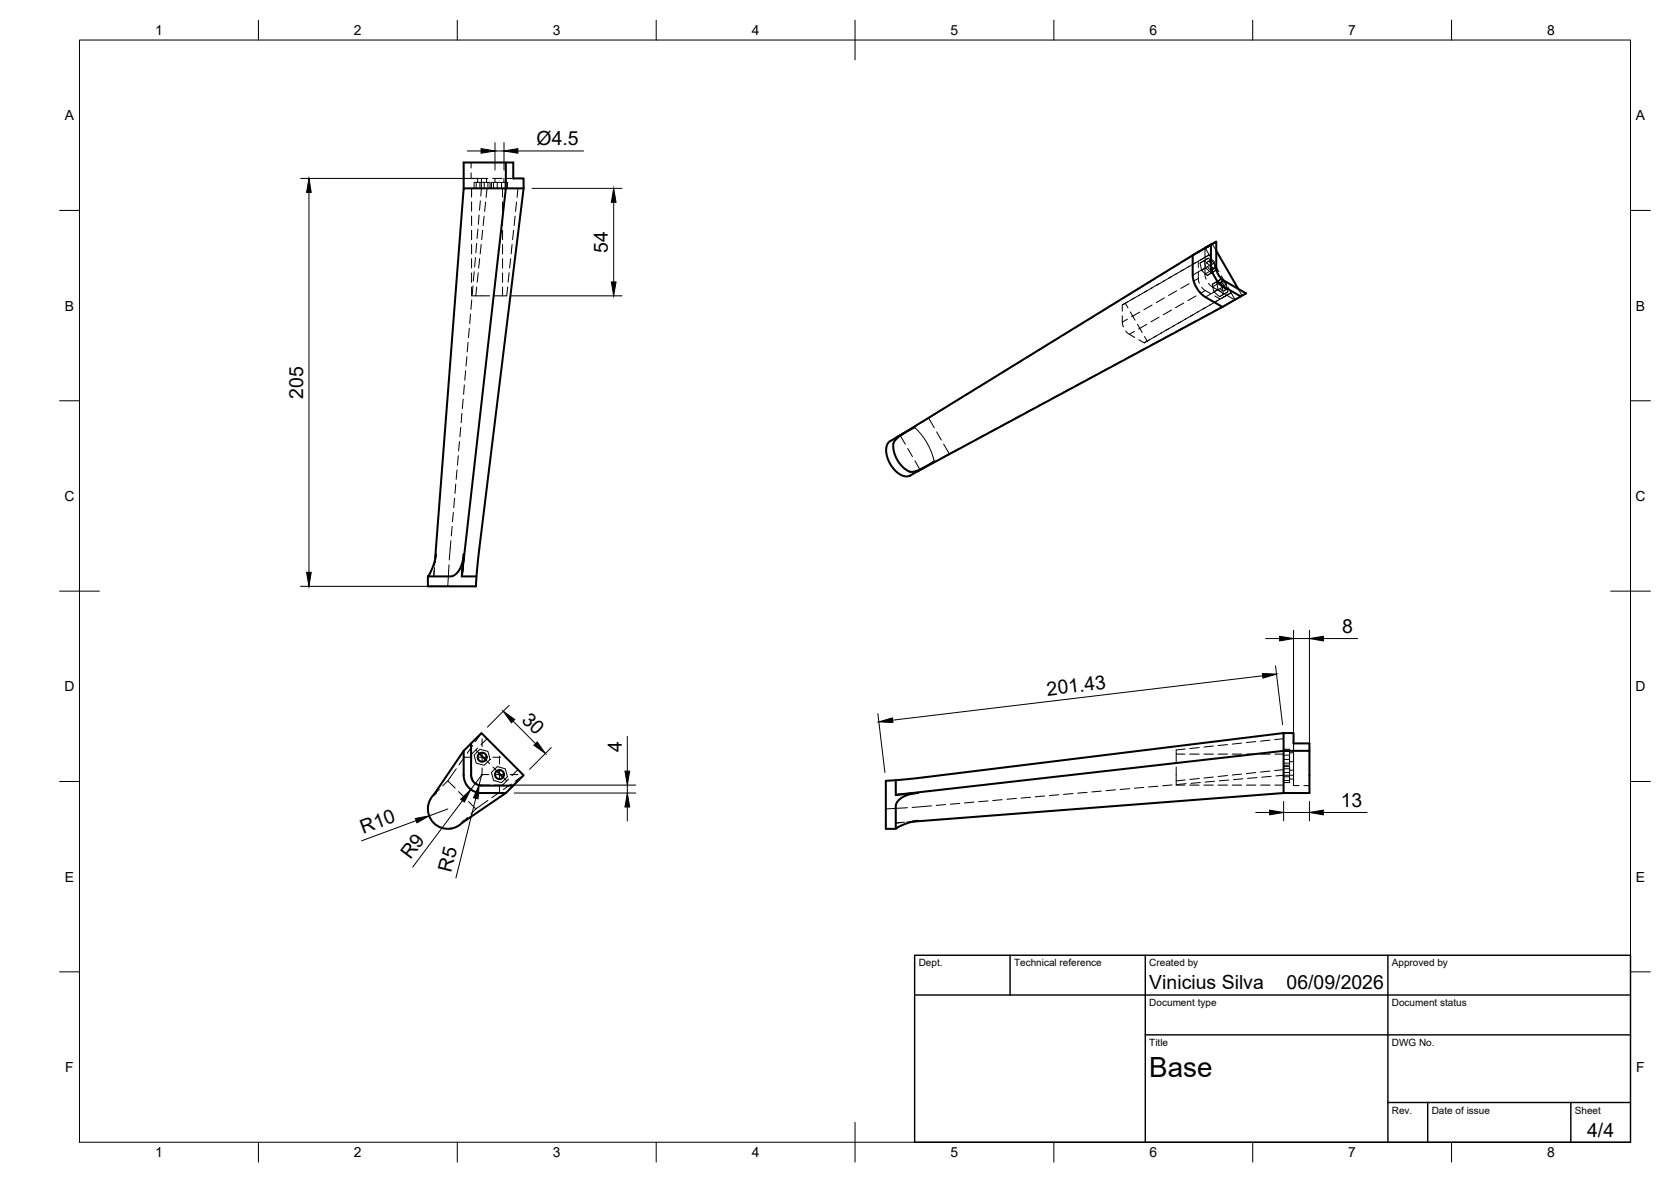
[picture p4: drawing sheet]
<svg xmlns="http://www.w3.org/2000/svg" width="420mm" height="297mm" viewBox="0 0 420 297" stroke-linecap="round" stroke-linejoin="round" font-family="sans-serif">
<!-- layer: Hidden -->
<g fill="none" stroke="#000" stroke-width=".25">
<path d="M118.4 43.4v1.4h4.3M118.4 40.8v1.4M118.6 47.3v2.2M118.6 50.7v2.4M118.6 54.3v2.4M118.6 57.9v2.3M119.7 47.3v-1.5h2.1v1.5M119.7 45.8h-.5v1.5M120.1 44.8v1M120.2 57.6l-.2 2.4M120.5 54l-.2 2.4M120.7 45.8v1.5"/>
<path d="M120.8 50.5l-.2 2.3M121.1 44.8l-.2 4.5M121.3 57.9l-.2 2.3M121.7 54.3l-.2 2.4M121.8 45.8h1.4v1.5M122.1 50.8l-.2 2.3M122.3 44.8v1M122.5 47.3l-.3 2.3M122.7 45.8v1.5M123.9 44.8h2.4M124.1 47.3v-1.5h2v1.5M124.1 45.8h-.5v1.5"/>
<path d="M124.5 44.8v1M125 45.8v1.5M126.1 45.8h1.5v1.5M126.4 47.3v2.2M126.4 50.7v2.4M126.4 54.3v2.4M126.4 57.9v2.3M126.7 44.8v1M127 45.8v1.5M127.4 44.8h1.7M129.1 57.9l-.2 2.3M129.5 54.3l-.2 2.4"/>
<path d="M129.9 50.8l-.3 2.3M130.2 47.3l-.2 2.3M118.3 78.9l-.2 2.4M118.6 72.1v2.2h4.5M118.6 61.4v2.4M118.6 65v2.4M118.6 68.6v2.4M118.6 75.4l-.2 2.4M118.9 71.8l-.2 2.4M119.2 68.3l-.2 2.3M119.5 64.7l-.2 2.4M119.8 61.2l-.1 2.3"/>
<path d="M119.9 72.1l-.3 2.2M120.2 68.5l-.2 2.4M120.6 65l-.2 2.4M121 61.4l-.3 2.4M126.4 61.4v2.4M126.4 65v2.4M126.4 68.6v2.4M126.4 72.1v2.2M127.7 72.1l-.3 2.2h-3.1M128 68.5l-.2 2.4M128.4 65l-.3 2.4M128.8 61.4l-.3 2.4"/>
<path d="M275.4 79.3l-2.1 1.3M278.4 77.5l-2 1.2M281.5 75.6l-2.1 1.2M282.2 79.4v1.5l.3 1.3M282.2 76.6v1.6M283.5 75.9l-1.3 .7 .8-.4 .6 1.2M284.2 78.4l1.2 2.1M284.5 73.7l-2 1.3M285.2 74.9l-2.2 1.3M286.6 74.1l-2.1 1.2M287.5 71.8l-2 1.3M288.3 73.1l-2 1.2"/>
<path d="M289.7 72.3l-2.1 1.2M290.6 70l-2 1.2M292.8 70.6l-3.4 1.9M293.6 68.1l-2 1.2M294.5 69.5l-2 1.2M295.9 68.8l-2.1 1.1M296.7 66.2l-2.1 1.3M297.6 67.7l-2 1.2M299 67l-2.1 1.2M299.7 64.4l-2 1.2M300 79.1l-2 1.1M300.7 66l-2 1.1"/>
<path d="M300.7 63.7l2.3-1.4 1 1.8M301.3 68.4v1.9l.3 .9M301.3 65.6v1.6M301.4 78.3l-2.1 1.2M302.1 68l1.1-.7 1.4 1.3-1 .6zM302.2 72.2l.6 .6 1.6 1M303 66.2v3.1l.3 .9M303 62.4v2.6M303.1 77.3l-2 1.2M303.2 67.3l-.4-1.8-1 .6 .3 1.9M303.4 66.3a.57 .57 0 0 1 .5-.6 .57 .57 0 0 1 .6 .4l.2 .2M303.7 67.2a.65 .65 0 0 0 .6 .6 .65 .65 0 0 0 .7-.6"/>
<path d="M303.8 64.9l1.5 1.2-1.1 .6-1.4-1.2 1-.6-2 1.2M303.8 71.2l.7 .7 2.6 1.5M304 78.9l-2.1 1.1M304 64.1l-4 2.3M304 64.1l-2.2 1.3M304 64.1l.7 1.1M304.1 65.9a.57 .57 0 0 1 .5-.6 .57 .57 0 0 1 .7 .4l.1 .2M304.4 65.4l-.7 .4M304.4 66.8a.65 .65 0 0 0 .7 .6 .65 .65 0 0 0 .6-.6M304.5 76.5l-2.1 1.2M304.8 61.3l1 1.7M305.2 73.3l1.1-.6 1.4 1.2-1.1 .7z"/>
<path d="M305.3 66.1l.3 1.9-1 .6-.4-1.9M305.3 66.2l1.2 2.1M305.5 74.4l1.3 .8-1.3 .7M305.5 67.3l-.7 .4M305.6 68l-2 1.2M306.2 75.5l-2 1.2M306.3 72.7l-.4-1.9-1.1 .6 .4 1.9M306.5 71.6a.57 .57 0 0 1 .5-.6 .57 .57 0 0 1 .6 .4l.2 .3M306.8 72.5a.67 .67 0 0 0 .6 .6 .67 .67 0 0 0 .7-.4v-.2M306.9 70.2l1.5 1.3-1.1 .6-1.4-1.3 1-.6-2.1 1.2M307.1 69.3l1.2 2.1M307.1 77.2l-2.1 1.1"/>
<path d="M307.2 71.2a.57 .57 0 0 1 .5-.6 .57 .57 0 0 1 .7 .4l.1 .3M307.3 74.9l2.2-1.3-2.7 1.6M307.4 70.7l-.7 .4M307.5 72.1a.69 .69 0 0 0 .6 .6 .69 .69 0 0 0 .7-.4v-.2M307.7 74l-1.1 .6M308.2 74l2.3 1.4M308.4 71.5l.3 1.8-1 .7-.4-1.9M308.4 76.5l-1 .6M308.6 72.7l-.7 .4M308.7 73.3l-1 .6M308.9 72.4l1.7 2.9-2.4 1.3M310.5 75.4l1.8-1.1-2.8 1.6"/>
<path d="M311.3 72.6l1 1.7M313.3 73.7l-2.8 1.7M116.8 96.7l-.2 2.4M117.1 93.2l-.2 2.4M117.4 89.6l-.2 2.4M117.7 86l-.2 2.4M118 82.5l-.2 2.4M241.9 99.9l-2 1.2M244.9 98l-2 1.3M248 96.2l-2 1.2M251 94.3l-2 1.2M254.1 92.4l-2.1 1.3"/>
<path d="M257.1 90.6l-2 1.2M260.2 88.7l-2.1 1.2M263.2 86.8l-2 1.3M266.2 84.9l-2 1.3M266.2 99.2l-2.1 1.1M269.3 83.1l-2 1.2M269.4 97.5l-2.1 1.1M272.3 81.2l-2 1.3M272.5 95.8l-2.1 1.1M275.7 94.1l-2.1 1.1M278.8 92.4l-2.1 1.1M282 90.7l-2.1 1.1"/>
<path d="M283.1 83.2l.6 .6 1.6 1M285.1 89l-2.1 1.2M286 81.5l1.2 2.1M286.3 85.4l1.4 .8M287.8 84.6l.6 1.1M288.2 87.3l-2 1.2M289 85.4l-1.3 .8M290.7 84.4l-3 1.8M291.4 85.6l-2.1 1.2M292.1 83.6l-2.1 1.2M293.8 82.6l-2 1.2M294.5 83.9l-2.1 1.2"/>
<path d="M295.2 81.9l-2.1 1.1M297.7 82.2l-2.1 1.2M298.3 80.1l-3.4 1.9M300.8 80.5l-2.1 1.2M114.9 118.1l-.2 2.4M115.2 114.5l-.2 2.4M115.5 111l-.2 2.3M115.8 107.4l-.2 2.4M116.1 103.9l-.1 2.3M116.5 100.3l-.3 2.4M226.3 109.4l1.3 2.3M226.3 109.4l-.5 .3"/>
<path d="M227.6 108.7l-1.9 1.1M228.2 108.3l-1.9 1.1M228.2 108.3l-2.6 1.5M228.2 112.7l1.2 2.1M228.8 119.5h.1M230 107.4l-1.4 .7M230 115.8l1.3 2.3 4.1-2.3M230.4 107l-2.2 1.3M230.6 118.5h.1M232 117.7l-1.4 .8M233.2 117l-4.4 2.5M234.9 116l-1.9 1.1"/>
<path d="M235.8 103.6l-4.4 2.8M238.8 101.8l-2 1.2M241.1 112.7l-4.6 2.5M244.2 111l-2.1 1.2M247.4 109.4l-2.1 1.1M250.5 107.7l-2.1 1.1M253.6 106l-2.1 1.1M256.8 104.3l-2.1 1.1M259.9 102.6l-2 1.1M263.1 100.9l-2.1 1.1M109.6 139.3l-.2 2.1M113.4 135.9l-.4 4.8"/>
<path d="M113.7 132.3l-.2 2.4M114 128.8l-.2 2.3M114.3 125.2l-.2 2.4M114.6 121.7l-.2 2.3M107.8 144.6l-.1 .3M107.8 144.6h.1M109.3 142.6l-.2 2.3 .1-1.6M109.4 140.7l-.1 1.5M112.9 141.9l-.3 5.4M110.5 198.3l-1.4 1.5M112.6 196.2l1.8 1.9M114.7 193.2l-2 2.9-1.4 1.4"/>
<path d="M115.3 198.9l1.7 1.7M116.8 190.3l-1.4 1.9M118.6 192.8a5.2 5.2 0 0 0 .3 3.3h.1M118.8 187.4l-1.3 1.9M119.6 188.5l.9 .9M119.8 196.9v.1a5.2 5.2 0 0 0 3.3 .3M120.1 188l-1.5 1.5v2.1M120.7 188.3l2 .5 .5 2-1.4 1.5-2.1-.5-.5-2zM121.1 184.2l-1.6 2.2M122.1 191l1 .9M122.5 185.6l-1.6 1.6M124 192.8l.9 .9"/>
<path d="M125 192.6l2 .6 .6 2-1.5 1.5-2-.6-.5-2zM125.6 199.1l-1.9 1.4M126.5 195.3l.9 .9M127.9 195.8l-1.5 1.5h-2.1M128.5 197l-1.9 1.4M130.2 193.4l-1.5 1.5M131.7 194.8l-2.2 1.5M266.2 199.7l-2.3 .2M269.8 199.4l-2.4 .2M273.3 199.1l-2.3 .2M276.9 198.8l-2.4 .2M280.5 198.5l-2.4 .2"/>
<path d="M284 198.2l-2.4 .2M287.6 197.9l-2.4 .2M291.1 197.6l-2.3 .2M294.7 197.3l-2.4 .2M295.7 192.8v4.5h2.2M295.7 189.5v2.1M298 188.2l-2.3 .3v1h2.2M298 196l-2.3 .2M298.3 196.9l-2.4 .3M299.1 197.3h2.4M299.1 189.5h2.4M301.5 187.9l-2.3 .2"/>
<path d="M301.5 195.6l-2.3 .3M301.8 196.6l-2.4 .3M302.7 197.3h2.4M302.7 189.5h2.4M305.1 187.5l-2.4 .2M305.1 195.3l-2.4 .2M305.4 196.3l-2.4 .2M306.3 197.3h2.4M306.3 189.5h2.4M308.7 187.1l-2.4 .3M308.7 194.9l-2.4 .2M308.9 196l-2.3 .2"/>
<path d="M309.8 197.3h2.4M309.8 189.5h2.4M312.2 186.7l-2.4 .3M312.2 194.5l-2.4 .3M312.5 195.7l-2.4 .2M313.4 197.3h2.4M313.4 189.5h2.4M315.8 186.4l-2.4 .2M315.8 194.1l-2.4 .3M316.1 195.4l-2.4 .2M317 197.3h2.4M317 189.5h2.4"/>
<path d="M319.3 186l-2.4 .3M319.3 193.8l-2.4 .2M319.6 195.1l-2.4 .2M320.5 197.3h2.2M320.5 189.5h2.2M322.7 196.1h1.6v.6h-1.6M322.7 194.1h1.6v2M322.7 192.6h1.6v1.5M322.7 191.8h1.6v.5h-1.6M322.7 189.8h1.6v2M322.7 188.3h1.6v1.5M322.7 193.2h1.6"/>
<path d="M322.7 195.2h1.6M322.7 188.8h1.6M322.7 190.8h1.6M322.7 185.6l-2.2 .3M322.7 193.4l-2.2 .3M324.3 189.2h.9M324.3 191.4h.9M324.3 193.5h.9M324.3 195.8h.9M325.2 194.8v2.6h1.4M325.2 194.8l-4.4 .2M325.2 186.8v1.6"/>
<path d="M325.2 189.6v2.4M325.2 193.2v1.6M327.9 197.4h1.3M117.5 205.4l-1.4 1.4M117.8 201.4l1.9 1.9M122.7 201.2l-2.9 1.9-1.4 1.5M225.4 208.1l-.2 .1M225.4 208.1h.1M227.4 206.6l-2.2 .2 1.5-.1M228.2 203l-5.5 .3M229.4 206.5l-1.5 .1M230.8 206.3l-2.2 .2"/>
<path d="M234.2 202.5l-4.9 .4M237.8 202.2l-2.4 .2M241.3 201.9l-2.3 .2M244.9 201.6l-2.4 .2M248.4 201.3l-2.3 .2M252 201l-2.4 .2M255.6 200.6l-2.4 .3M259.1 200.3l-2.3 .3M262.7 200l-2.4 .2"/>
</g>
<!-- layer: Visible -->
<g fill="none" stroke="#000" stroke-width=".51">
<path d="M116.6 47.3v-6.5h12.5v4h2.6v2.5M127.2 40.8v6.5h4.5M131.7 47.3l-11.2 90.5-.8 9.5h-12.1v-2.4M303 62.3l2.8-1.6 .1 7.1 .6 1.5 1.2 1.2M303.1 74.7l4.3 2.4M303.1 74.6a7 7 0 0 1-3.2-5.5v-5l-74.3 45.7 2.2-1.2M304.5 61.5l-4.6 2.6M305.8 60.7l-1.3 .8v5a7 7 0 0 0 3.2 5.5M305.8 63l5.5 9.6M307.4 77.1l-76.8 41.4M307.7 70.5l5.6 3.2-1.3 .8-4.3-2.5M312 74.5l-4.6 2.6"/>
<path d="M223.8 110.8a3.4 3.4 0 0 0-.7 4 6.7 6.7 0 0 0 4.6 4.9l1.1-.2M225.8 109.7l-2 1.2M230 107.4l-3.8 2.2-1 .9-.5 .8a7.1 7.1 0 0 0 4 7.2M232.7 117.3l-3.9 2.2M234.9 116l-3.7 2.1-1.6 .5-1-.1M109.6 139.3l-.6 2.8-.9 2-.5 .8M109.4 140.7l7.2-93.4h10.6l-11.1 97.6 .5-5.6-.2 1.5-.5 1.7-.8 1.3-.9 .8-.7 .3h-5.9M116.1 144.9h3.7M109.6 199.3l-1.2 1.3-.7 1.9M116.6 188.7l-7.5 11.1M118.4 186.8v8a2.64 2.64 0 0 0 2.7 2.6h8M118.4 186.8l-1.8 1.9v6.1a4.5 4.5 0 0 0 4.5 4.5h6.1l1.9-1.9"/>
<path d="M118.4 186.8l2.7-2.6 10.6 10.6-2.6 2.6M120.5 189.4l1.6 1.6M124.9 193.7l1.6 1.6M127.2 199.3l-11.1 7.5M225.2 199.8l5.6-.5-1.5 .2-1.7 .5-1.3 .8-.8 .9-.3 .7v5.9M225.2 196.1l-2.5 .1v12.1h2.5l.5-.4 2.3-1 2.8-.6M225.2 196.1v3.7M322.7 184.2l-90.4 11.2-7.1 .7M322.7 199.3v-10.6l-97.5 11.1M322.7 184.2h2.5v2.6h4v12.5h-6.5M322.7 199.3l-93.3 7.2M322.7 184.2v4.5h6.5"/>
<path d="M107.6 202.5a5 5 0 0 0 5.8 5.7M116.6 206.3l-1.3 1.2-2 .7"/>
<circle cx="121.2" cy="190.3" r="1.13"/>
<circle cx="125.6" cy="194.6" r="1.13"/>
</g>
<!-- layer: Hidden Narrow -->
<g fill="none" stroke="#000" stroke-width=".25">
<path d="M286.6 78.4l-2.1 1.2M289.7 76.7l-2.1 1.1M291.4 79.7l-2 1.2M292.8 74.9l-2.1 1.2M294.6 77.9l-2.1 1.2M295.9 73.1l-2.1 1.2M297.6 76.1l-2 1.2M299 71.3l-2.1 1.2M300.7 74.4l-2 1.2M301.3 70l-1.3 .7M303.1 73l-1.3 .8M305.8 67.3l-2.8 1.6"/>
<path d="M307.7 70.5l-2.9 1.6M283.5 80.2l-1.3 .7M285.3 83.3l-1.3 .7M288.4 81.5l-2.1 1.2M230.6 118.5l-1.8 1M233.5 105.1l1.4 2.4M235.5 108.5l1.2 2.1M237.3 111.6l1.4 2.4"/>
</g>
<!-- layer: Visible Narrow -->
<path d="M304.5 66.5l-4.6 2.6M307.7 72l-4.6 2.7M225.6 109.8l-1.8 1.1M230 107.4l1.7 1.8 1.6 2.4 .9 1.9 .7 2.5" fill="none" stroke="#000" stroke-width=".25"/>
<!-- layer: BORDER -->
<g fill="none" stroke="#000" stroke-width=".25">
<path d="M20 10.1h390v276.9h-390zM65 5.1v5M115 5.1v5M165 5.1v5M215 5.1v10M265 5.1v5M315 5.1v5M365 5.1v5M15 52.9h5M410 52.9h5M15 100.7h5M410 100.7h5"/>
<path d="M15 148.6h10M405 148.6h10M15 196.4h5M410 196.4h5M15 244.2h5M410 244.2h5M65 287v5M115 287v5M165 287v5M215 282.1v9.9M265 287v5M315 287v5"/>
<path d="M365 287v5"/>
</g>
<!-- layer: TITLEBLOCK -->
<path d="M230 240.1h180v46.9h-180zM230 250h180M254 240.1v9.9M288 240.1v46.9M349 240.1v46.9M288 260.1h122M349 277.1h61M359 277.1v9.9M395 277.1v9.9" fill="none" stroke="#000" stroke-width=".36"/>
<!-- layer: Smart Centers -->
<path d="M116.6 190.3h2M120.3 190.3h1.8M121 194.7h1.9M121.2 185.7v1.9M121.2 189.4v1.8M121.2 193v1.9M123.9 190.3h2M124.7 194.7h1.8M125.6 190v2M125.6 193.8v1.7M125.6 197.3v2M128.3 194.7h1.9" fill="none" stroke="#000" stroke-width=".25"/>
<!-- layer: FD_Dimensions -->
<g fill="none" stroke="#000" stroke-width=".25">
<path d="M117.5 37.9h3.5M124.5 35.8v6.9M124.5 37.9h2.2M126.7 35.8v6.9M130.2 37.9h16.5M75.6 44.8h43.4M77.7 48.4v95.4M133.8 47.3h22.6M154.3 50.8v20.1M128.5 74.3h27.9M75.6 147.3h38.4M325.2 158.4v36.9"/>
<path d="M329.2 158.4v36.9M128 177.3l-5.4 5.4M220.7 179.3l1.8 14.8M317.5 169.8l-93 11.2M318.2 160.5h3.6M320.7 167.3l1.8 14.8M325.2 160.5h4M332.7 160.5h8.7M120.5 197.2l.6-2.4-2.7 3.6M128.5 197.3h31.3M129 181.2l5.7 5.7M129.3 199.3h30.5"/>
<path d="M138.6 187.9l-5.4 5.4M157.7 185.1v8.7M157.7 197.3v2M104.6 206.2l-13.7 5.1M112.6 203.3l-4.7 1.7M116.3 201.2l-12.5 16.7M119.6 200.6l-5 20M157.7 202.8v3.5M315.7 204.2h3.5M322.7 201.4v4.9M322.7 204.2h6.5M329.2 201.4v4.9"/>
<path d="M332.7 204.2h11"/>
</g>
<g fill="#000" stroke="#000" stroke-width=".25">
<path d="M121 37.3l3.5 .6-3.5 .6zM126.7 37.9l3.5-.6v1.2zM77.7 44.8l.6 3.6h-1.2zM154.3 47.3l.6 3.5h-1.2zM153.7 70.9h1.2l-.6 3.4zM77.1 143.8h1.2l-.6 3.5zM321.8 159.9l3.4 .6-3.4 .6zM329.2 160.5l3.5-.6v1.2zM317.4 169.3l3.6 .1-3.4 1zM126.5 178.7l2.9 2.1-.8 .8zM134.3 187.3l.8-.8 2 2.8zM157.1 193.8h1.2l-.6 3.5z"/>
<path d="M221 181.4l3.4-1 .1 1.2zM104.4 205.7l3.5-.7-3.1 1.8zM115.8 200.9l2.6-2.5-1.6 3.2zM120.5 197.2l-.3 3.6-1.1-.3zM157.7 199.3l.6 3.5h-1.2zM319.2 203.6l3.5 .6-3.5 .6zM329.2 204.2l3.5-.6v1.2z"/>
</g>
<text font-size="7" x="289" y="270.6">Base</text>
<g font-size="4.9">
<text x="134.9" y="36.4">Ø4.5</text>
<text x="152.8" y="63.5" transform="rotate(-90 152.8 63.5)">54</text>
<text x="76.2" y="100.1" transform="rotate(-90 76.2 100.1)">205</text>
<text x="337.4" y="159">8</text>
<text x="263.4" y="174.8" transform="rotate(-7 263.4 174.8)">201.43</text>
<text x="131" y="181.1" transform="rotate(45 131 181.1)">30</text>
<text x="156.3" y="189" transform="rotate(-90 156.3 189)">4</text>
<text x="337.1" y="202.7">13</text>
<text x="91.3" y="209.6" transform="rotate(-20 91.3 209.6)">R10</text>
<text x="103.2" y="216.2" transform="rotate(-53 103.2 216.2)">R9</text>
<text x="113.5" y="219.3" transform="rotate(-76 113.5 219.3)">R5</text>
<text x="289" y="248.5">Vinicius Silva</text>
<text x="323.5" y="248.5">06/09/2026</text>
<text x="399.1" y="285.7">4/4</text>
</g>
<g font-size="3.5">
<text x="39" y="8.8">1</text>
<text x="89" y="8.8">2</text>
<text x="139" y="8.8">3</text>
<text x="189" y="8.8">4</text>
<text x="239" y="8.8">5</text>
<text x="289" y="8.8">6</text>
<text x="339" y="8.8">7</text>
<text x="389" y="8.8">8</text>
<text x="16.3" y="30.2">A</text>
<text x="411.3" y="30.2">A</text>
<text x="16.3" y="78">B</text>
<text x="411.3" y="78">B</text>
<text x="16.2" y="125.9">C</text>
<text x="411.2" y="125.9">C</text>
<text x="16.2" y="173.7">D</text>
<text x="411.2" y="173.7">D</text>
<text x="16.3" y="221.6">E</text>
<text x="411.3" y="221.6">E</text>
<text x="16.4" y="269.4">F</text>
<text x="411.4" y="269.4">F</text>
<text x="39" y="290.8">1</text>
<text x="89" y="290.8">2</text>
<text x="139" y="290.8">3</text>
<text x="189" y="290.8">4</text>
<text x="239" y="290.8">5</text>
<text x="289" y="290.8">6</text>
<text x="339" y="290.8">7</text>
<text x="389" y="290.8">8</text>
</g>
<g font-size="2.5">
<text x="231" y="242.9">Dept.</text>
<text x="255" y="242.9">Technical reference</text>
<text x="289" y="242.9">Created by</text>
<text x="350" y="242.9">Approved by</text>
<text x="289" y="252.8">Document type</text>
<text x="350" y="252.8">Document status</text>
<text x="289" y="262.9">Title</text>
<text x="350" y="262.9">DWG No.</text>
<text x="350" y="279.9">Rev.</text>
<text x="360" y="279.9">Date of issue</text>
<text x="396" y="279.9">Sheet</text>
</g>
</svg>
